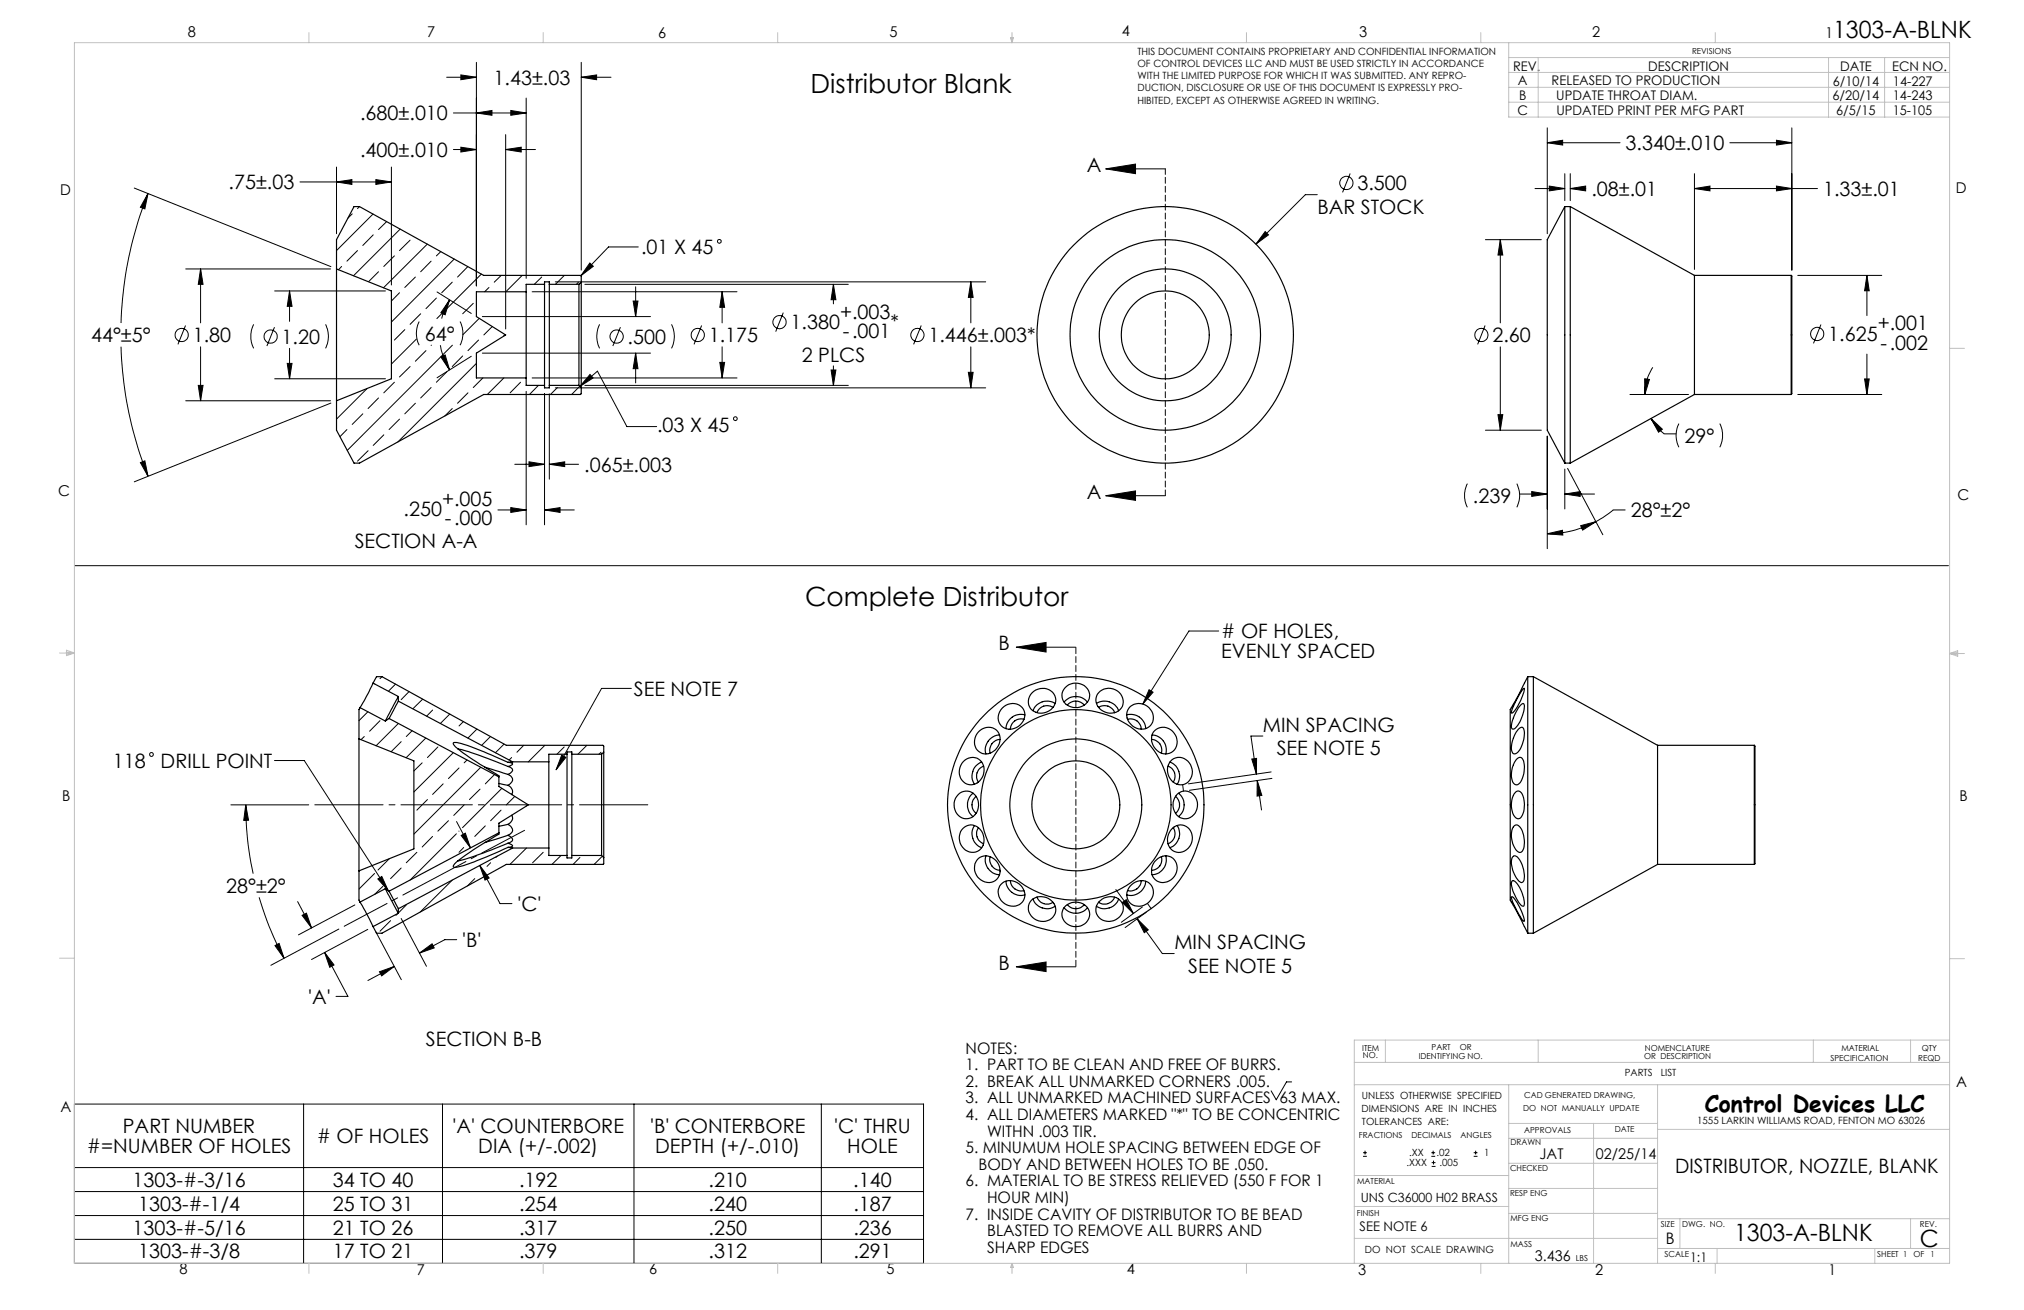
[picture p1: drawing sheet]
<svg xmlns="http://www.w3.org/2000/svg" width="432mm" height="279mm" viewBox="0 0 432 279" stroke-linecap="round" stroke-linejoin="round" font-family="sans-serif">
<g fill="none" stroke="#000" stroke-width=".21">
<path d="M95.3 16.5h6.3M98.3 16l3.3 .5-3.3 .5zM101.6 13.3v47.7M124 16.5l3.3-.5v1zM124 13.3v44.3M124 16.5h6.4M64 38.8h19.5M71.8 38.8l3.3-.5v1zM71.8 35.6v14.2M80.2 38.3l3.3 .5-3.3 .5zM83.5 35.6v25.2M96.7 31.9h4.9"/>
<path d="M96.7 24.1h15.6M98.3 31.4l3.3 .5-3.3 .5zM101.6 24.1l3.4-.5v1zM107.9 31.9l3.3-.5v1zM107.9 28.7v41.5M107.9 31.9h6.3M109 23.6l3.3 .5-3.3 .5zM112.3 20.9v38.5M235.9 36l6.4-1v2zM235.9 36h12.7M288 37l-1.6 4M330.1 30.4l3.3-.5v1z"/>
<path d="M330.1 27.3v22.5M330.1 30.4h15.5M330.5 39.7l3.3 .5-3.3 .5zM333.8 37v5.8M335 37v5.8M361.5 37v20.5M369 30.4h13.3M379 29.9l3.3 .5-3.3 .5zM379 39.7l3.3 .5-3.3 .5zM382.3 27.3v30.3M28.6 40.1l42 16.8M31.6 41.3l-.7 3.3-.9-.4z"/>
<path d="M31.6 41.3a80.5 80.5 0 0 0-5.8 27.6M39.6 57.4h30.9M42.8 57.4l.5 3.2h-1zM42.8 57.4v11.5M72.9 56.8l-.7 .7M75.1 45.6l-.9 1M76.3 53.4l-2.3 2.3M76.7 44.1l-.4 .4M79.6 45.6l-7.8 7.8M79.6 50.1l-2.2 2.3M80.8 58l-2.2 2.1M82.5 47.3l-1.7 1.7"/>
<path d="M84.1 54.6l-2.2 2.2M85.4 48.9l-10 9.9M87.5 51.2l-2.3 2.2M88.6 59.1l-2.2 2.2M91.2 52.1l-9.4 9.3M92 55.7l-2.3 2.3M94.1 53.7l-1 .9M96.9 55.2l-13.4 13.5M99.8 56.9l-2.2 2.2M102.7 58.5l-9.5 9.4M106.9 58.7l-1.5 1.5M111.4 58.7l-3.5 3.5"/>
<path d="M115.6 59.1l-1.6 1.5M120.4 58.7l-1.9 1.9M125.8 56.1l.8 .7-2.7 2zM136.2 52.7h-6.4l-5.9 6.1M269.9 49.4l.7 .7-2.7 2zM281 41.5h-2.5l-10.6 10.6M316.9 51.1h11.9M320.1 51.1l.5 3.3h-1zM320.1 51.1v17.8M327.5 40.2h6.3M335 40.2l3.3-.5v1zM335 40.2h3.3"/>
<path d="M361.5 40.2l3.3-.5v1zM361.5 40.2h26.2M383.5 58.7h18M398.3 58.7l.5 3.3h-1zM398.3 58.7v8.6M25.8 73.9a80.5 80.5 0 0 0 5.8 27.7M39.6 69.4l-1.6 4M42.8 74v11.5M54.1 69.2a5.7 5.7 0 0 0 0 5.1M58.6 69.8l-1.7 4M58.6 62.1h23.6M61.3 77.5h1l-.5 3.3z"/>
<path d="M61.8 62.1l.5 3.2h-1zM61.8 62.1v6.4M61.8 74.3v6.5M69.5 69.2a5.7 5.7 0 0 1 0 5.1M85.2 62.4l-1.7 1.8M86.4 70.3l-2.3 2.2M87.5 78.2l-2.3 2.2M88.8 72.3l-5.3 5.3M89.4 68.6a5.6 5.6 0 0 0 0 5M89.7 66.9l-2.2 2.3M90.9 74.8l-2.3 2.2M92 73.6v.1"/>
<path d="M93.1 63.6l-2.2 2.2M93.2 62.3l7.3 4.6M93.9 73.6a15 15 0 0 0 2 5.3M94.1 76.1l.9-.4 .9 3.2zM95.4 79.3l-2.3 2.2M95.9 64l-.9 3.1-.9-.4zM95.9 64a12 12 0 0 0-1.7 3.9M96.5 60.2l-2.3 2.2M96.5 73.6l-22.4 22.5M98.1 68.6a5.6 5.6 0 0 1 0 5M98.7 75.9l-2.2 2.3M100.5 76l-7.3 4.6"/>
<path d="M101 64.7l-2.3 2.2M101.6 77.5l-16.7 16.8M102.1 72.5l-2.3 2.3M102.2 67.9l-3.5 3.5M102.9 67.5h35.9M102.9 75.3h35.9M104.3 61.3l-.9 .9M105 69.6l-1.8 1.8M107.8 71.4l-.4 .3M113.5 62.2h43.7M118.5 60.1h91.8M123.4 60.2l-.4 .4"/>
<path d="M124.8 60.6h56.2M125.9 79.9l.6 .7-2.8 1.8zM127.9 69.2a5.7 5.7 0 0 0 0 5.1M132.4 69.8l-1.7 4M135.1 64.2h1l-.5 3.3zM135.6 75.3l.5 3.3h-1zM135.6 61.2v6.3M135.6 75.3v6.4M143.3 69.2a5.7 5.7 0 0 1 0 5.1M149.7 69.4l-1.6 4M153.6 77.3h1l-.5 3.3zM154.1 62.2l.5 3.3h-1z"/>
<path d="M154.1 62.2v6.7M154.1 74v6.6M167.1 66.7l-1.6 4M177.3 78.9h1l-.5 3.3zM177.8 60.6l.5 3.3h-1zM177.8 60.6v4.2M177.8 78v4.2M196.5 69.4l-1.6 4M206.6 79.4h1l-.5 3.3zM207.1 60.1l.5 3.3h-1zM207.1 60.1v8.8M207.1 74v8.7"/>
<path d="M316.8 69.4l-1.6 4M320.1 74v17.8M352.6 78.4a10.5 10.5 0 0 0-1.7 5.7M388.5 69.2l-1.6 4M398.3 75.5v8.6M30 98.7l.9-.4 .7 3.3zM39.6 85.5h30.9M42.3 82.2h1l-.5 3.3zM58.6 80.8h23.6M70.6 86l-42 16.8M74 91.6l-1.5 1.5M77.4 88.3l-2.3 2.2"/>
<path d="M78.3 82.9l-6.5 6.5M78.5 96.1l-2.2 2.3M80.8 84.9l-2.3 2.2M81.9 92.7l-2.3 2.3M84.1 81.5l-2.2 2.3M85.2 89.4l-2.2 2.2M88.6 86l-2.2 2.3M92 82.7l-2.3 2.2M96.5 87.1l-1.6 1.6M99.8 83.8l-2.2 2.2M103 80.6l-2 2.1M107.5 80.6l-3.5 3.5"/>
<path d="M109.8 99h6.4M111.1 81.5l-2.3 2.3M112.3 83.5v28.4M112.9 98.5l3.3 .5-3.3 .5zM113.5 80.6h43.7M114.9 82.2l-1.9 1.9M116.2 84v27.9M117.2 99l3.3-.5v1zM117.2 84v18.2M117.2 99h6.2M118.5 82.7h91.8M118.9 82.7l-1.5 1.4"/>
<path d="M123.7 82.4l-1.7 1.7M123.7 82.4l3.8-3.2 6.2 11.8h6.4M124.8 82.2h56.2M316.9 91.8h11.9M319.6 88.4h1l-.5 3.4zM330.1 93v24M334.4 99.9l7.5 14.2M347.7 84.1h12.5M350.9 80.8l1 .1-1 3.2zM352.2 89.3l2.4 2.2-.8 .7zM352.2 89.3a11.3 11.3 0 0 0 2.8 3.2h2.6M358.2 90.3a5.6 5.6 0 0 0 0 5.1"/>
<path d="M366.9 90.3a5.6 5.6 0 0 1 0 5.1M383.5 84.1h18M397.8 80.8h1l-.5 3.3zM106.2 108.8h6.1M109 108.3l3.3 .5-3.3 .5zM116.2 108.8l3.3-.5v1zM116.2 108.8h6.3M235.9 105.7l6.4-1v2zM235.9 105.7h12.7M313.1 103.2a5.6 5.6 0 0 0 0 5M323.6 103.2l.1 .3a5.5 5.5 0 0 1-.1 4.7M324.2 105.4h5.9"/>
<path d="M326.8 104.8l3.3 .6-3.3 .5zM330.1 113.8l3.2-.7 .1 1zM333.8 105.4l3.3-.6v1.1zM333.8 100v8.5M333.8 105.4h6.4M337.2 112.1l3.3-.8-2.9 1.8zM340.5 111.3a21.7 21.7 0 0 1-10.4 2.5M346.7 108.8h-2.5l-2.3 1.6-1.4 .9M15.9 120.7h399.8M216.8 138h12.7M216.8 138l6.4-1v2.1zM260 134.6h-6.4l-9.8 15.6"/>
<path d="M77.7 157.1l-.7 .7M78.5 151.8l-1.9 1.9M79.9 145.8v.1M81.1 153.7l-2.3 2.3M81.5 144.3l-.4 .4M84.4 145.9l-1.5 1.5M85 154.3l-4.8 4.8M85.6 158.2l-2.2 2.1M87.3 147.5l-1.7 1.7M87.9 155.9l-1.2 1.2M90.2 149.1l-2.1 2.1M90.8 157.4l-4.2 4.2"/>
<path d="M92.3 151.4l-1.3 1.4M93.4 159.3l-2.2 2.3M96 152.3l-2.1 2M98.8 153.9l-.9 .9M101.7 155.5l-1.9 1.9M104.6 157.1l-1.8 1.9M107.5 158.7l-1.8 1.8M111.7 159l-1.4 1.4M116.2 159l-3.5 3.5M120.4 159.3l-1.6 1.6M125.2 159l-1.9 1.9M134.7 146.8h-6.4l-9.7 17.4"/>
<path d="M245.1 147.1l.9 .5-2.2 2.6zM269.4 157h-2.5l1.1 8.1M49.2 171.7h16.7M52.4 171.7l.6 3.2-1 .1zM52.4 171.7a67.1 67.1 0 0 0 1.6 14.6M58.6 162.2h6.3l17.9 27.8M90.1 162.7l-1.8 1.7M91.2 170.5l-2.3 2.3M92.3 178.4l-2.2 2.3M94.5 167.2l-2.2 2.2M95.7 175l-2.3 2.3M96.7 160.5l-8.4 8.4"/>
<path d="M97.4 177.8l-9.9 9.9M97.4 175.2l3 5.6M97.9 177.3h.1M97.9 163.8l-2.2 2.3M98.4 178.2l.9-.5 1.1 3.1zM99 171.7l-2.2 2.2M99.6 162.1l-.6 .6M102.4 168.3l-2.2 2.2M102.6 163.7l-14.3 14.2M103.5 176.1l-2.2 2.3M105.5 165.2l-2 2M106.9 172.8l-2.2 2.2"/>
<path d="M107.1 168.1l-8.4 8.4M109.1 161.6l-.5 .5M109.8 169.9l-1.8 1.8M112.6 171.6l-.4 .4M119.8 161l.9 .5-2.1 2.7zM128.2 160.4l-.4 .5M252.3 167.4l.2 1.3M267.1 161.9l1-.2-.1 3.4zM268.2 166.5l1 3.2-1 .1zM268.2 166.5l.9 6.3M271.2 164.6l-17.7 2.6M271.4 166l-17.6 2.6"/>
<path d="M55.3 191.4a66.2 66.2 0 0 0 5.3 13M63.5 192.3l3 5.6M64.5 195.2l.9-.4 1.1 3.1zM72.3 198.2l-14.5 7.7M75.7 193l-12 6.4M78.5 198.2l-12 6.4M79.9 186.3l-3.3 3.3M80.2 198.8l5.4 10.2M80.6 187.5l.9-.6 1.3 3.1zM81.7 189.1l-1.7 1.6M83.1 183.1l-2.5 2.5M83.3 196.4l-2.2 2.2"/>
<path d="M84.8 194.9l-.3 .3M85.6 195.9l5.4 10.2M85.6 185.1l-2.3 2.3M86.7 193l-1.7 1.7M88.9 181.8l-2.2 2.2M96.5 187.7l-6.8 6.8M98.9 180.8l-1 1M101.3 187.4l-1.6 1.5M102.3 184.6l2.1 2.7-.9 .4zM102.3 184.6l4.4 8.1h2.5M104.7 184l-.8 .8M106.1 182.6l-.3 .3"/>
<path d="M112.3 180.9l-3.5 3.5M115.9 181.8l-2.3 2.2M119.7 182.5l-1.9 1.9M123.7 182.9l-1.4 1.5M128.5 182.6l-1.7 1.8M238.1 189.7l3.7 5.1M239.4 192.5l.9-.6 1.5 2.9zM242.6 196l2.4 2.3-.9 .6zM242.6 196l5.4 7.4h2.5M243.7 193.4l-4.5 3.3M244.5 194.6l-4.5 3.2M244.8 192.7l.8 1.1"/>
<path d="M58.7 201.7l.8-.5 1.1 3.2zM69.3 203.1l2 2.7-1 .5zM69.3 203.1l4.9 9.4h-2.5M81 207.3l3.1-1.2-2.7 2zM84.1 206.1l-5.6 3M89.5 203.3l2.7-2 .4 .9zM97.4 200.4h-2.5l-5.4 2.9M216.8 206.2h12.7M216.8 206.2l6.4-1v2zM15.9 235.5h181.1v34h-181.1zM64.8 235.5v34M94.4 235.5v34"/>
<path d="M135.3 235.5v34M175.2 235.5v34M275.6 230.8h-1.1l-2.2 3.8-1.1-1.9M15.9 249h181.1M15.9 254.1h181.1M15.9 259.3h181.1M290.8 246.6h.8M290.8 245.9h.8M291.2 245.4v.8M305.4 246.6h.8M305.4 245.9h.8M305.4 248.8h.8"/>
<path d="M305.4 248h.8M305.8 245.4v.8M305.8 247.5v.9M314.4 246.6h.8M314.4 245.9h.8M314.8 245.4v.8M15.9 264.3h181.1"/>
<circle cx="287.2" cy="39" r="1.41"/>
<circle cx="153.5" cy="51.5" r=".41"/>
<circle cx="38.8" cy="71.4" r="1.41"/>
<circle cx="57.7" cy="71.8" r="1.42"/>
<circle cx="131.5" cy="71.8" r="1.42"/>
<circle cx="148.9" cy="71.4" r="1.41"/>
<circle cx="166.3" cy="68.7" r="1.41"/>
<circle cx="195.7" cy="71.4" r="1.41"/>
<circle cx="316.1" cy="71.4" r="1.41"/>
<circle cx="387.7" cy="71.2" r="1.4"/>
<circle cx="156.9" cy="89.3" r=".41"/>
<circle cx="32.3" cy="160.9" r=".39"/>
</g>
<path d="M248.6 36v69.7" fill="none" stroke="#000" stroke-width=".21" stroke-dasharray="1.3 .6" stroke-dashoffset=".1"/>
<path d="M229.5 138v68.2" fill="none" stroke="#000" stroke-width=".21" stroke-dasharray="1.3 .6" stroke-dashoffset="-.1"/>
<path d="M67.2 171.7h71" fill="none" stroke="#000" stroke-width=".21" stroke-dasharray="15.2 1.3 1.3 1.3" stroke-dashoffset=".7"/>
<path d="M73.4 197.6l38.5-20.5" fill="none" stroke="#000" stroke-width=".21" stroke-dasharray="15.2 1.3 1.3 1.3" stroke-dashoffset="4.9"/>
<g fill="none" stroke="#c0c0c0" stroke-width=".21">
<path d="M15.9 9.1h400v260.4h-400zM65.9 6.9v2.2M115.9 6.9v2.2M165.9 6.9v2.2M215.6 8h.6l-.3 1.1zM215.7 8l.2 1.1M215.9 6.9v2.2M216 8l-.1 1.1M265.9 6.9v2.2M315.9 6.9v2.2M321.9 9.1v15.9h94M321.9 15.5h94"/>
<path d="M321.9 18.6h94M321.9 12.3h94M328.2 12.3v12.7M365.9 6.9v2.2M390.1 12.3v12.7M402.1 12.3v12.7M321.9 21.8h94M415.9 74.3h3.2M12.7 139.3h3.2M14.2 139.1l1.7 .2M14.2 138.7l1.7 .6-1.7 .5zM15.9 139.3l-1.7 .3"/>
<path d="M415.9 139.4h3.2M415.9 139.4l1.8-.6v1.2zM415.9 139.4l1.8 .3M417.7 139.2l-1.8 .2M12.7 204.4h3.2M415.9 204.5h3.2M288.9 231.4h127M288.9 226.6h127M295.6 221.8v4.8M321.9 231.4v38.1M321.9 239.6h31.7M328.2 221.8v4.8"/>
<path d="M340 239.6v29.9M353.6 231.4v38.1M386.9 221.8v4.8M407.6 221.8v4.8M415.9 221.8h-127v47.7M288.9 257.3h33M288.9 250.7h33M321.9 258.8h31.7M321.9 253.5h31.7M321.9 248.1h31.7M321.9 242.8h31.7M353.6 259.9h62.3"/>
<path d="M353.6 240.9h62.3M358.4 259.9v6.4M407.6 259.9v6.4M65.9 269.5v2.1M115.9 269.5v2.1M165.9 269.5v2.1M215.9 269.5v2.1M215.9 269.5l.3 .8h-.6zM265.9 269.5v2.1M288.9 264.1h64.7M315.9 269.5v2.1M353.6 266.3h62.3"/>
<path d="M365.9 269.5v2.1M366.3 266.3v3.2M400 266.3v3.2"/>
</g>
<g fill="#000">
<path d="M235.9 36l6.4-1v2zM235.9 105.7l6.4-1v2zM216.8 138l6.4-1v2.1zM216.8 206.2l6.4-1v2z"/>
<path d="M125.8 56.1l.8 .7-2.7 2zM125.9 79.9l.6 .7-2.8 1.8zM245.1 147.1l.9 .5-2.2 2.6zM119.8 161l.9 .5-2.1 2.7zM80.6 187.5l.9-.6 1.3 3.1z"/>
<path d="M269.9 49.4l-2 2.7 2.7-2zM330.1 30.4l3.3-.5v1zM379 29.9l3.3 .5-3.3 .5zM398.3 58.7l.5 3.3h-1zM397.8 80.8h1l-.5 3.3zM320.1 51.1l.5 3.3h-1zM319.6 88.4h1l-.5 3.4zM335 40.2l3.3-.5v1zM330.5 39.7l3.3 .5-3.3 .5zM361.5 40.2l3.3-.5v1zM379 39.7l3.3 .5-3.3 .5zM350.9 80.8l1 .1-1 3.2zM352.2 89.3l2.4 2.2-.8 .7zM333.8 105.4l3.3-.6v1.1zM326.8 104.8l3.3 .6-3.3 .5zM330.1 113.8l3.2-.7 .1 1zM337.2 112.1l3.3-.8-2.9 1.8zM124 16.5l3.3-.5v1zM98.3 16l3.3 .5-3.3 .5zM107.9 31.9l3.3-.5v1zM98.3 31.4l3.3 .5-3.3 .5zM109 23.6l3.3 .5-3.3 .5zM101.6 24.1l3.4-.5v1zM135.1 64.2h1l-.5 3.3zM135.6 75.3l.5 3.3h-1zM154.1 62.2l.5 3.3h-1zM153.6 77.3h1l-.5 3.3zM177.8 60.6l.5 3.3h-1zM177.3 78.9h1l-.5 3.3zM207.1 60.1l.5 3.3h-1zM206.6 79.4h1l-.5 3.3zM109 108.3l3.3 .5-3.3 .5zM116.2 108.8l3.3-.5v1zM112.9 98.5l3.3 .5-3.3 .5zM117.2 99l3.3-.5v1zM80.2 38.3l3.3 .5-3.3 .5zM71.8 38.8l3.3-.5v1zM42.8 57.4l.5 3.2h-1zM42.3 82.2h1l-.5 3.3zM61.8 62.1l.5 3.2h-1zM61.3 77.5h1l-.5 3.3zM31.6 41.3l-.7 3.3-.9-.4zM30 98.7l.9-.4 .7 3.3zM95.9 64l-.9 3.1-.9-.4zM94.1 76.1l.9-.4 .9 3.2zM98.4 178.2l.9-.5 1.1 3.1zM102.3 184.6l2.1 2.7-.9 .4zM81 207.3l3.1-1.2-2.7 2zM89.5 203.3l2.7-2 .4 .9zM64.5 195.2l.9-.4 1.1 3.1zM69.3 203.1l2 2.7-1 .5z"/>
<path d="M267.1 161.9l1-.2-.1 3.4zM268.2 166.5l1 3.2-1 .1zM239.4 192.5l.9-.6 1.5 2.9zM242.6 196l2.4 2.3-.9 .6zM52.4 171.7l.6 3.2-1 .1zM58.7 201.7l.8-.5 1.1 3.2z"/>
</g>
<g fill="none" stroke="#000" stroke-width=".25">
<path d="M71.8 57.4v28.1M71.8 57.4v-6.3l3.7-7h1.2l26.5 14.6h20.6l.2 .2v1.3M71.8 57.4l11.7 4.7v18.7l-11.7 4.7M333.8 44.1v54.7M333.8 44.1l-3.7 7v40.7l3.7 7M333.8 44.1h1.2M335 44.1v54.7M335 44.1l26.5 14.6M361.5 58.7v25.4M361.5 58.7h20.6M382.1 58.7v25.4M382.1 58.7l.2 .2v25.1l-.2 .1"/>
<path d="M112.3 62.2v18.4M112.3 62.2h-10.7v5.3l6.3 3.9-6.3 3.9v5.3h10.7M116.2 60.6v21.6M116.2 60.6h-3.9v1.6M116.2 60.6v-.5h1v.5M117.2 60.6v21.6M117.2 60.6h6.3M123.5 60.6v21.6M124 60.2v22.5M124 60.2l-.5 .4M112.3 80.6v1.6h3.9M116.2 82.2v.5h1v-.5"/>
<path d="M117.2 82.2h6.3M123.5 82.2l.5 .5M124 82.7v1.3l-.2 .1h-20.6l-26.5 14.7h-1.2l-3.7-7v-6.3M333.8 98.8h1.2M361.5 84.1l-26.5 14.7M361.5 84.1h20.6M76.6 157.6v28.1M76.6 157.6l11.7 4.7v18.7l-11.7 4.7M76.8 150.9l-.2 .4v6.3M76.8 150.9l5.4 2.9M79.6 145.7l-1 2.1-1.8 3.1M79.6 145.7l.7-1.4h1.2l26.5 14.7h20.6l.2 .1v1.3"/>
<path d="M79.6 145.7l5.4 2.9M83 153.2l-.8 .6M83 153.2l23.4 12.5M85 148.6l-2.8 5.2M85 149.5l-2 3.7M85 148.6v.9M85 149.5l24.4 13M97.6 159.7a72.4 72.4 0 0 1 10.8 3.8M208.8 156.1a2.59 2.59 0 0 1 3.6-.5 2.59 2.59 0 0 1 .5 3.5 2.65 2.65 0 0 1-2.4 1.7 2.65 2.65 0 0 1-2.4-1.6l-.2-.9 .1-1zM213.3 156.8a3.2 3.2 0 0 0-3 4M213.4 157.7a2.26 2.26 0 0 0-2.2 2.9M213.8 151a2.67 2.67 0 0 1 3.2-.8 2.67 2.67 0 0 1 1.6 2.8 3.1 3.1 0 0 1-5 1.8 2.68 2.68 0 0 1 .2-3.8z"/>
<path d="M218.5 153.4a2.26 2.26 0 0 0-3 2.1M218.7 152.5a3.2 3.2 0 0 0-4.1 2.9M220.2 147.8a2.86 2.86 0 0 1 3.2-.9 2.86 2.86 0 0 1 1.8 2.8 3.1 3.1 0 0 1-2.4 2.3 3.1 3.1 0 0 1-3.2-1.3l-.2-.8 .1-.9zM224.6 150.9a2.29 2.29 0 0 0-3.4 1.1M225.1 150.1a3.2 3.2 0 0 0-4.7 1.5M227 149.8a3.2 3.2 0 0 1 5 0M227.3 146.6a3.1 3.1 0 0 1 5.2 1.5 2.97 2.97 0 0 1-2.9 2.8 2.97 2.97 0 0 1-3-2.6 2.31 2.31 0 0 1 .7-1.7zM227.7 150.4a2.3 2.3 0 0 1 3.6 0M233.9 150a3.2 3.2 0 0 1 4.8 1.6M234.4 147.7a3 3 0 0 1 3.7-.5 3 3 0 0 1 1.4 3.4 3 3 0 0 1-3.7 1.3 3 3 0 0 1-1.9-3.4zM234.4 150.9a2.23 2.23 0 0 1 3.4 1.1M240.4 152.5a3.2 3.2 0 0 1 4 2.9"/>
<path d="M240.6 153.4a2.22 2.22 0 0 1 2.9 2.1M241.2 150.7a2.99 2.99 0 0 1 3.8 .2 2.99 2.99 0 0 1 .5 3.8 3 3 0 0 1-3.9 .1 3 3 0 0 1-.7-3.8zM245.7 157.7a2.22 2.22 0 0 1 2.1 2.9M245.8 156.8a3.2 3.2 0 0 1 2.9 4M246.3 155.8a2.93 2.93 0 0 1 4.2 .6 2.93 2.93 0 0 1-.6 4.1 3.1 3.1 0 0 1-3.3-.7 3.1 3.1 0 0 1-.7-3.3zM323.9 155.5a.67 .67 0 0 1 .9-.4 .67 .67 0 0 1 .4 .9 6.1 6.1 0 0 1-1.7 4.7l-.2 .1a.78 .78 0 0 1-.9-1 7 7 0 0 1 1.5-4.3zM324.4 150.4l.6-.3a4.6 4.6 0 0 1-.6 3.4 2.9 2.9 0 0 1-1.7 2h-.1a3.3 3.3 0 0 1 .4-2.8zM324.9 147l.2-.2a2.76 2.76 0 0 1-.5 2.1l-.4 .9a5.2 5.2 0 0 1-1.7 2.3 5.6 5.6 0 0 1 1.2-3.2zM325.9 144.3v54.7M325.9 144.3l-3.2 6.1a2.21 2.21 0 0 0-.5 2.1v37.9a3 3 0 0 0 .3 2.1l3.4 6.5M325.9 144.3h1.2M327.1 144.3v54.7"/>
<path d="M327.1 144.3l26.5 14.7M353.6 159v25.4M353.6 159h20.7M374.3 159v25.4M374.3 159l.1 .1v25.1l-.1 .2M103.4 163.6l5 1.6M106.4 177.6v.3a61.7 61.7 0 0 0-9.4 6.4l-.3 .5 .5 .2a50.4 50.4 0 0 0 11.2-4.3M106.4 167.1l2 .4M106.4 165.7v2l6.3 4-6.3 3.9v2M106.4 177.6l-23.4 12.5M108.4 179.8l.7 .3 .3 .3-1 .3M108.4 178.2l.5 .3a.62 .62 0 0 1 .3 .9l-.8 .4"/>
<path d="M108.4 175.8a1.18 1.18 0 0 1 .9 1.2 1.18 1.18 0 0 1-.9 1.2M108.4 167.5l.3 .2a1.26 1.26 0 0 1 .4 1.8M108.4 165.2a1.12 1.12 0 0 1 .9 .9 1.12 1.12 0 0 1-.6 1.2l-.3 .2M108.4 163.5l.5 .2a.54 .54 0 0 1 .3 .9l-.8 .6M108.4 162.6l.9 .2a.78 .78 0 0 1-.9 .7M108.4 162.6a52.2 52.2 0 0 0-11.2-4.2h-.5a1.5 1.5 0 0 0 1 1.3l2.8 2 5.9 3.8v.2M108.4 179.8a74 74 0 0 1-10.8 3.8M108.4 178.2l-5 1.5M108.4 175.8l-2 .4M109.1 173.9a1.37 1.37 0 0 1-.7 1.9M109.4 162.5l-1 .1M109.4 162.5h7.7"/>
<path d="M117.1 162.5v18.4M121 160.9v21.6M121 160.9v-.5h1v.5M121 160.9h-3.9v1.6M122 160.9v21.6M122 160.9h6.3M128.3 160.9v21.6M128.8 160.4v22.5M128.8 160.4l-.5 .5M204.4 169.5a2.59 2.59 0 0 1 3-.4 2.59 2.59 0 0 1 1.4 2.7 2.62 2.62 0 0 1-2.7 2.8 2.62 2.62 0 0 1-2.5-2.9 2.83 2.83 0 0 1 .8-2.2zM205.5 176.6a2.74 2.74 0 0 1 3.1-.2 2.74 2.74 0 0 1 1.3 2.7 2.54 2.54 0 0 1-1.9 2.7 2.54 2.54 0 0 1-3-1.6 3.1 3.1 0 0 1 .5-3.6zM205.5 162.4a2.59 2.59 0 0 1 3.4-.4 2.59 2.59 0 0 1 .9 3.3 2.63 2.63 0 0 1-3.4 2 2.63 2.63 0 0 1-1.6-3.6z"/>
<path d="M207.6 169.2a3.2 3.2 0 0 0 0 5M207.9 176.1a3.2 3.2 0 0 0 1.5 4.7M208.2 169.9a2.28 2.28 0 0 0 0 3.6M208.7 176.5a2.29 2.29 0 0 0 1.1 3.5M209.4 162.5a3.2 3.2 0 0 0-1.5 4.8M209.8 163.4a2.25 2.25 0 0 0-1.1 3.4M249.2 163.4a2.25 2.25 0 0 1 1.1 3.4M249.6 162.5a3.2 3.2 0 0 1 1.5 4.8M249.7 162.3a2.77 2.77 0 0 1 3.1-.4 2.77 2.77 0 0 1 1.6 2.6 2.58 2.58 0 0 1-2 2.9 2.58 2.58 0 0 1-3-1.8l-.2-.4a2.92 2.92 0 0 1 .5-2.9zM250 176.7a2.55 2.55 0 0 1 3.1-.4 2.55 2.55 0 0 1 1.3 2.8 2.68 2.68 0 0 1-2.1 2.6 2.68 2.68 0 0 1-3-1.4 3.3 3.3 0 0 1 .7-3.6zM250.3 176.5a2.27 2.27 0 0 1-1.1 3.5M250.8 169.9a2.3 2.3 0 0 1 0 3.6"/>
<path d="M251.1 176.1a3.2 3.2 0 0 1-1.5 4.7M251.2 169.3a2.72 2.72 0 0 1 3.3 .1 2.72 2.72 0 0 1 .8 3.2 2.57 2.57 0 0 1-2.7 2 2.57 2.57 0 0 1-2.3-2.6l.1-1.4zM251.4 169.2a3.2 3.2 0 0 1 0 5M323 176.1a.85 .85 0 0 1 1.4 .4 5.6 5.6 0 0 1 .4 5 .73 .73 0 0 1-1.3-.1 5 5 0 0 1-.6-5zM323.3 169.1a.96 .96 0 0 1 1-.3 .96 .96 0 0 1 .6 1 4.9 4.9 0 0 1-.7 4.8 1.43 1.43 0 0 1-1.6-1.6 4.7 4.7 0 0 1 .7-3.9zM323.5 162a.83 .83 0 0 1 .9-.5 .83 .83 0 0 1 .6 .8 5.5 5.5 0 0 1-1 4.9l-.7 .2a2.8 2.8 0 0 1-.8-3.2l.5-1.5zM76.6 185.7v6.3l.2 .4M76.8 192.4l2.8 5.2M82.2 189.5l2.8 5.3M82.2 189.5l-5.4 2.9M82.2 189.5l.8 .6M83 190.1l2 3.7"/>
<path d="M85 194.8l-5.4 2.8M85 193.8v1M108.4 180.7l1 .2M109.4 180.9l-24.4 12.9M109.4 180.9h7.7M117.1 180.9v1.6h3.9M121 182.5v.5h1v-.5M122 182.5h6.3M128.3 182.5l.5 .4M128.8 182.9v1.3l-.2 .2h-20.6l-26.5 14.6h-1.2l-.7-1.4M208.7 183.1a3 3 0 0 1 3.4 .1 3 3 0 0 1 1.2 3.2 2.54 2.54 0 0 1-4.4 1 2.95 2.95 0 0 1-.2-4.3zM210.3 182.5a3.2 3.2 0 0 0 3 4"/>
<path d="M211.2 182.7a2.31 2.31 0 0 0 2.2 2.9M213.6 188.6a3 3 0 0 1 3.7-.2 3 3 0 0 1 1.1 3.5 2.94 2.94 0 0 1-4.1 .8 2.94 2.94 0 0 1-.7-4.1zM214.6 187.9a3.2 3.2 0 0 0 4.1 3M215.5 187.8a2.3 2.3 0 0 0 2.9 2.1M220.1 192a3.1 3.1 0 0 1 3.5-.4 3.1 3.1 0 0 1 1.5 3.2 2.97 2.97 0 0 1-3.7 1.5 2.97 2.97 0 0 1-1.8-3.6zM220.4 191.7a3.2 3.2 0 0 0 4.7 1.6M221.2 191.3a2.29 2.29 0 0 0 3.4 1.1M227 193.6a3.2 3.2 0 0 0 5 0M227.4 193.2a3.1 3.1 0 0 1 5.1 1.9 2.98 2.98 0 0 1-3.1 2.5 2.98 2.98 0 0 1-2.8-2.8 2.48 2.48 0 0 1 .8-1.6zM227.7 192.9a2.24 2.24 0 0 0 3.6 0M234.4 192.4a2.95 2.95 0 0 1 2.9-1.2 2.95 2.95 0 0 1 2.3 2.2 3 3 0 0 1-2.4 3.1 3 3 0 0 1-3.4-2v-.4a2.58 2.58 0 0 1 .6-1.7zM237.8 191.3a2.25 2.25 0 0 1-3.4 1.1"/>
<path d="M238.7 191.7a3.2 3.2 0 0 1-4.8 1.6M241.1 189.1a2.77 2.77 0 0 1 2.6-1.3 2.77 2.77 0 0 1 2.3 1.9 3 3 0 0 1-1.5 3.2 3 3 0 0 1-3.6-.5 2.64 2.64 0 0 1 .2-3.3zM243.5 187.8a2.26 2.26 0 0 1-2.9 2.1M244.4 188a3.2 3.2 0 0 1-4 2.9M246.3 183.8a2.64 2.64 0 0 1 3.9-.8 2.64 2.64 0 0 1 .4 3.9 2.61 2.61 0 0 1-2.8 1.3 2.61 2.61 0 0 1-2.1-2.1v-.5a3 3 0 0 1 .6-1.8zM247.8 182.7a2.25 2.25 0 0 1-2.1 2.9M248.7 182.5a3.2 3.2 0 0 1-2.9 4M322.5 191.3a2.63 2.63 0 0 1 1.4 1.7l.7 1.3a4 4 0 0 1 .6 2.2 13 13 0 0 1-2.7-5.2zM322.7 182.8a.71 .71 0 0 1 .6-.3 .71 .71 0 0 1 .6 .5 5.7 5.7 0 0 1 1 5.1 .74 .74 0 0 1-1.1-.5 5.6 5.6 0 0 1-1.1-4.8zM322.7 187.9a2.39 2.39 0 0 1 1.7 1.8 5.4 5.4 0 0 1 .7 3.6h-.2a5.1 5.1 0 0 1-2-2.9l-.5-1.7zM325.9 199h1.2M353.6 184.4l-26.5 14.6"/>
<path d="M353.6 184.4h20.7"/>
<circle cx="248.6" cy="71.4" r="14.1"/>
<circle cx="248.6" cy="71.4" r="20.3"/>
<circle cx="248.6" cy="71.4" r="27.3"/>
<circle cx="248.6" cy="71.4" r="9.4"/>
<circle cx="229.5" cy="171.7" r="9.4"/>
<circle cx="229.5" cy="171.7" r="20.3"/>
<circle cx="229.5" cy="171.7" r="27.3"/>
<circle cx="229.5" cy="171.7" r="14.1"/>
</g>
<g font-size="5.6">
<text x="172.9" y="19.8">Distributor Blank</text>
<text x="171.7" y="129.3">Complete Distributor</text>
</g>
<g font-size="5.1">
<text x="391.1" y="8">1303-A-BLNK</text>
<text x="369.9" y="264.7">1303-A-BLNK</text>
<text x="409.6" y="265.9">C</text>
</g>
<text font-size="4.9" x="363.7" y="237.1">Control Devices LLC</text>
<g font-size="4.2">
<text x="105.3" y="18.1">1.43±.03</text>
<text x="76.8" y="25.7">.680±.010</text>
<text x="76.8" y="33.5">.400±.010</text>
<text x="346.8" y="32">3.340±.010</text>
<text x="48.8" y="40.4">.75±.03</text>
<text x="231.9" y="36.7">A</text>
<text x="289.6" y="40.6">3.500</text>
<text x="339.5" y="41.8">.08±.01</text>
<text x="388.9" y="41.8">1.33±.01</text>
<text x="281.1" y="45.6">BAR STOCK</text>
<text x="136.8" y="54.3">.01 X 45</text>
<text x="168.7" y="70.2">1.380</text>
<text x="179.2" y="68">+.003</text>
<text x="190" y="70.2">*</text>
<text x="400.6" y="70.5">+.001</text>
<text x="19.4" y="73">44°±5°</text>
<text x="41.1" y="73">1.80</text>
<text x="60.1" y="73.3">1.20</text>
<text x="90.6" y="72.7">64°</text>
<text x="133.9" y="73.3">.500</text>
<text x="151.2" y="73">1.175</text>
<text x="171.1" y="77.1">2 PLCS</text>
<text x="179.8" y="72.1">-.001</text>
<text x="198.1" y="73">1.446±.003*</text>
<text x="318.4" y="73">2.60</text>
<text x="390" y="72.8">1.625</text>
<text x="401.2" y="74.6">-.002</text>
<text x="140.2" y="92.1">.03 X 45</text>
<text x="359.4" y="94.4">29°</text>
<text x="124.6" y="100.6">.065±.003</text>
<text x="94.3" y="107.8">+.005</text>
<text x="231.9" y="106.4">A</text>
<text x="314.2" y="107.3">.239</text>
<text x="86.1" y="110.1">.250</text>
<text x="94.9" y="111.9">-.000</text>
<text x="347.9" y="110.4">28°±2°</text>
<text x="75.7" y="117">SECTION A-A</text>
<text x="260.5" y="136.2"># OF HOLES,</text>
<text x="213" y="138.7">B</text>
<text x="260.5" y="140.4">EVENLY SPACED</text>
<text x="135.2" y="148.4">SEE NOTE 7</text>
<text x="269.4" y="156.1">MIN SPACING</text>
<text x="272.4" y="161.1">SEE NOTE 5</text>
<text x="24" y="163.7">118</text>
<text x="34.3" y="163.7">DRILL POINT</text>
<text x="48.2" y="190.5">28°±2°</text>
<text x="110.4" y="194.3">'C'</text>
<text x="98.6" y="202">'B'</text>
<text x="250.5" y="202.4">MIN SPACING</text>
<text x="213" y="206.9">B</text>
<text x="253.5" y="207.5">SEE NOTE 5</text>
<text x="65.7" y="214.1">'A'</text>
<text x="90.9" y="223.1">SECTION B-B</text>
<text x="18.5" y="245.8">#=NUMBER OF HOLES</text>
<text x="26.2" y="241.7">PART NUMBER</text>
<text x="67.6" y="243.8"># OF HOLES</text>
<text x="96.5" y="241.7">'A' COUNTERBORE</text>
<text x="102" y="245.8">DIA (+/-.002)</text>
<text x="138.7" y="241.7">'B' CONTERBORE</text>
<text x="139.8" y="245.8">DEPTH (+/-.010)</text>
<text x="178" y="241.7">'C' THRU</text>
<text x="180.8" y="245.8">HOLE</text>
<text x="357.4" y="250.2">DISTRIBUTOR, NOZZLE, BLANK</text>
<text x="28.3" y="253.1">1303-#-3/16</text>
<text x="71" y="253.1">34 TO 40</text>
<text x="110.7" y="253.1">.192</text>
<text x="151.2" y="253.1">.210</text>
<text x="182" y="253.1">.140</text>
<text x="28.3" y="263.3">1303-#-5/16</text>
<text x="29.5" y="258.2">1303-#-1/4</text>
<text x="71" y="258.2">25 TO 31</text>
<text x="71" y="263.3">21 TO 26</text>
<text x="110.7" y="258.2">.254</text>
<text x="110.7" y="263.3">.317</text>
<text x="151.2" y="258.2">.240</text>
<text x="151.2" y="263.3">.250</text>
<text x="182.1" y="258.2">.187</text>
<text x="182.1" y="263.3">.236</text>
<text x="29.5" y="268.4">1303-#-3/8</text>
<text x="71" y="268.4">17 TO 21</text>
<text x="110.7" y="268.4">.379</text>
<text x="151.2" y="268.4">.312</text>
<text x="182.1" y="268.4">.291</text>
</g>
<g font-size="3.4">
<text x="206" y="224.7">NOTES:</text>
<text x="206" y="228.3">1. PART TO BE CLEAN AND FREE OF BURRS.</text>
<text x="206" y="231.8">2. BREAK ALL UNMARKED CORNERS .005.</text>
<text x="206" y="235.3">3. ALL UNMARKED MACHINED SURFACES 63 MAX.</text>
<text x="206" y="238.9">4. ALL DIAMETERS MARKED &quot;*&quot; TO BE CONCENTRIC</text>
<text x="206" y="246">5. MINUMUM HOLE SPACING BETWEEN EDGE OF</text>
<text x="210.6" y="242.4">WITHN .003 TIR.</text>
<text x="208.7" y="249.5">BODY AND BETWEEN HOLES TO BE .050.</text>
<text x="206" y="253">6. MATERIAL TO BE STRESS RELIEVED (550 F FOR 1</text>
<text x="210.6" y="256.6">HOUR MIN)</text>
<text x="206" y="260.1">7. INSIDE CAVITY OF DISTRIBUTOR TO BE BEAD</text>
<text x="210.6" y="263.7">BLASTED TO REMOVE ALL BURRS AND</text>
<text x="210.6" y="267.2">SHARP EDGES</text>
<text x="355.4" y="265.2">B</text>
</g>
<g font-size="3.2">
<text x="40" y="7.9">8</text>
<text x="91.1" y="7.9">7</text>
<text x="140.4" y="8.1">6</text>
<text x="189.8" y="7.9">5</text>
<text x="239.3" y="7.6">4</text>
<text x="289.9" y="7.9">3</text>
<text x="339.7" y="7.9">2</text>
<text x="389.5" y="8.1">1</text>
<text x="12.8" y="41.6">D</text>
<text x="417.3" y="41.1">D</text>
<text x="12.4" y="105.7">C</text>
<text x="417.6" y="106.5">C</text>
<text x="13.3" y="170.9">B</text>
<text x="418.1" y="170.8">B</text>
<text x="417.3" y="231.9">A</text>
<text x="12.9" y="237.2">A</text>
<text x="38.3" y="271.8">8</text>
<text x="88.9" y="272">7</text>
<text x="138.5" y="271.8">6</text>
<text x="189.1" y="271.8">5</text>
<text x="240.4" y="271.8">4</text>
<text x="289.7" y="272">3</text>
<text x="340.3" y="272">2</text>
<text x="390.1" y="272">1</text>
</g>
<g font-size="3.1">
<text x="328.5" y="247.1">JAT</text>
<text x="340.5" y="247.1">02/25/14</text>
<text x="327.5" y="269">3.436</text>
</g>
<g font-size="2.8">
<text x="322.8" y="15.1">REV.</text>
<text x="351.6" y="15.2">DESCRIPTION</text>
<text x="392.6" y="15.2">DATE</text>
<text x="403.7" y="15.2">ECN NO.</text>
<text x="323.8" y="18.2">A</text>
<text x="324.1" y="21.3">B</text>
<text x="331" y="18.2">RELEASED TO PRODUCTION</text>
<text x="332" y="21.3">UPDATE THROAT DIAM.</text>
<text x="390.9" y="21.3">6/20/14</text>
<text x="391" y="18.4">6/10/14</text>
<text x="403.8" y="21.3">14-243</text>
<text x="403.8" y="18.4">14-227</text>
<text x="323.8" y="24.5">C</text>
<text x="332.1" y="24.5">UPDATED PRINT PER MFG PART</text>
<text x="391.7" y="24.5">6/5/15</text>
<text x="403.8" y="24.5">15-105</text>
<text x="290.1" y="262.6">SEE NOTE 6</text>
<text x="360.6" y="269.1">1:1</text>
</g>
<text font-size="2.7" x="290.3" y="256.3">UNS C36000 H02 BRASS</text>
<g font-size="2.1">
<text x="242.7" y="11.7">THIS DOCUMENT CONTAINS PROPRIETARY AND CONFIDENTIAL INFORMATION</text>
<text x="242.7" y="14.3">OF CONTROL DEVICES LLC AND MUST BE USED STRICTLY IN ACCORDANCE</text>
<text x="242.7" y="16.9">WITH THE LIMITED PURPOSE FOR WHICH IT WAS SUBMITTED. ANY REPRO-</text>
<text x="242.7" y="19.5">DUCTION, DISCLOSURE OR USE OF THIS DOCUMENT IS EXPRESSLY PRO-</text>
<text x="242.7" y="22.1">HIBITED, EXCEPT AS OTHERWISE AGREED IN WRITING.</text>
<text x="346.6" y="229.4">PARTS</text>
<text x="354.3" y="229.4">LIST</text>
<text x="290.5" y="237.1">DIMENSIONS ARE IN INCHES</text>
<text x="290.6" y="234.5">UNLESS OTHERWISE SPECIFIED</text>
<text x="290.6" y="239.9">TOLERANCES ARE:</text>
<text x="362.1" y="239.8">1555 LARKIN WILLIAMS ROAD, FENTON MO 63026</text>
<text x="300.1" y="248.7">.XXX</text>
<text x="300.6" y="246.6">.XX</text>
<text x="306.5" y="246.6">.02</text>
<text x="307.1" y="248.7">.005</text>
<text x="316.6" y="246.6">1</text>
<text x="291.2" y="267.1">DO NOT SCALE DRAWING</text>
</g>
<g font-size="1.8">
<text x="361" y="11.5">REVISIONS</text>
<text x="290.6" y="224.1">ITEM</text>
<text x="290.8" y="225.7">NO.</text>
<text x="302.7" y="225.9">IDENTIFYING NO.</text>
<text x="305.4" y="223.9">PART</text>
<text x="311.4" y="223.9">OR</text>
<text x="350.8" y="226">OR DESCRIPTION</text>
<text x="350.9" y="224.1">NOMENCLATURE</text>
<text x="390.5" y="226.3">SPECIFICATION</text>
<text x="392.9" y="224.2">MATERIAL</text>
<text x="409.2" y="226.2">REQD</text>
<text x="410" y="224.1">QTY</text>
<text x="325" y="236.9">DO NOT MANUALLY UPDATE</text>
<text x="325.2" y="234.1">CAD GENERATED DRAWING,</text>
<text x="289.9" y="242.7">FRACTIONS</text>
<text x="301.2" y="242.7">DECIMALS</text>
<text x="311.6" y="242.7">ANGLES</text>
<text x="322.2" y="244.3">DRAWN</text>
<text x="325.2" y="241.6">APPROVALS</text>
<text x="344.5" y="241.4">DATE</text>
<text x="322.1" y="249.8">CHECKED</text>
<text x="289.5" y="252.6">MATERIAL</text>
<text x="322.1" y="255.1">RESP ENG</text>
<text x="289.5" y="259.3">FINISH</text>
<text x="322.2" y="260.5">MFG ENG</text>
<text x="354.3" y="261.8">SIZE</text>
<text x="358.9" y="261.7">DWG. NO.</text>
<text x="409.6" y="261.8">REV.</text>
<text x="322.2" y="266">MASS</text>
<text x="336.2" y="269">LBS</text>
<text x="355.1" y="268.2">SCALE</text>
<text x="400.5" y="268.1">SHEET 1</text>
<text x="408.2" y="268.1">OF</text>
<text x="411.8" y="268.1">1</text>
</g>
</svg>
